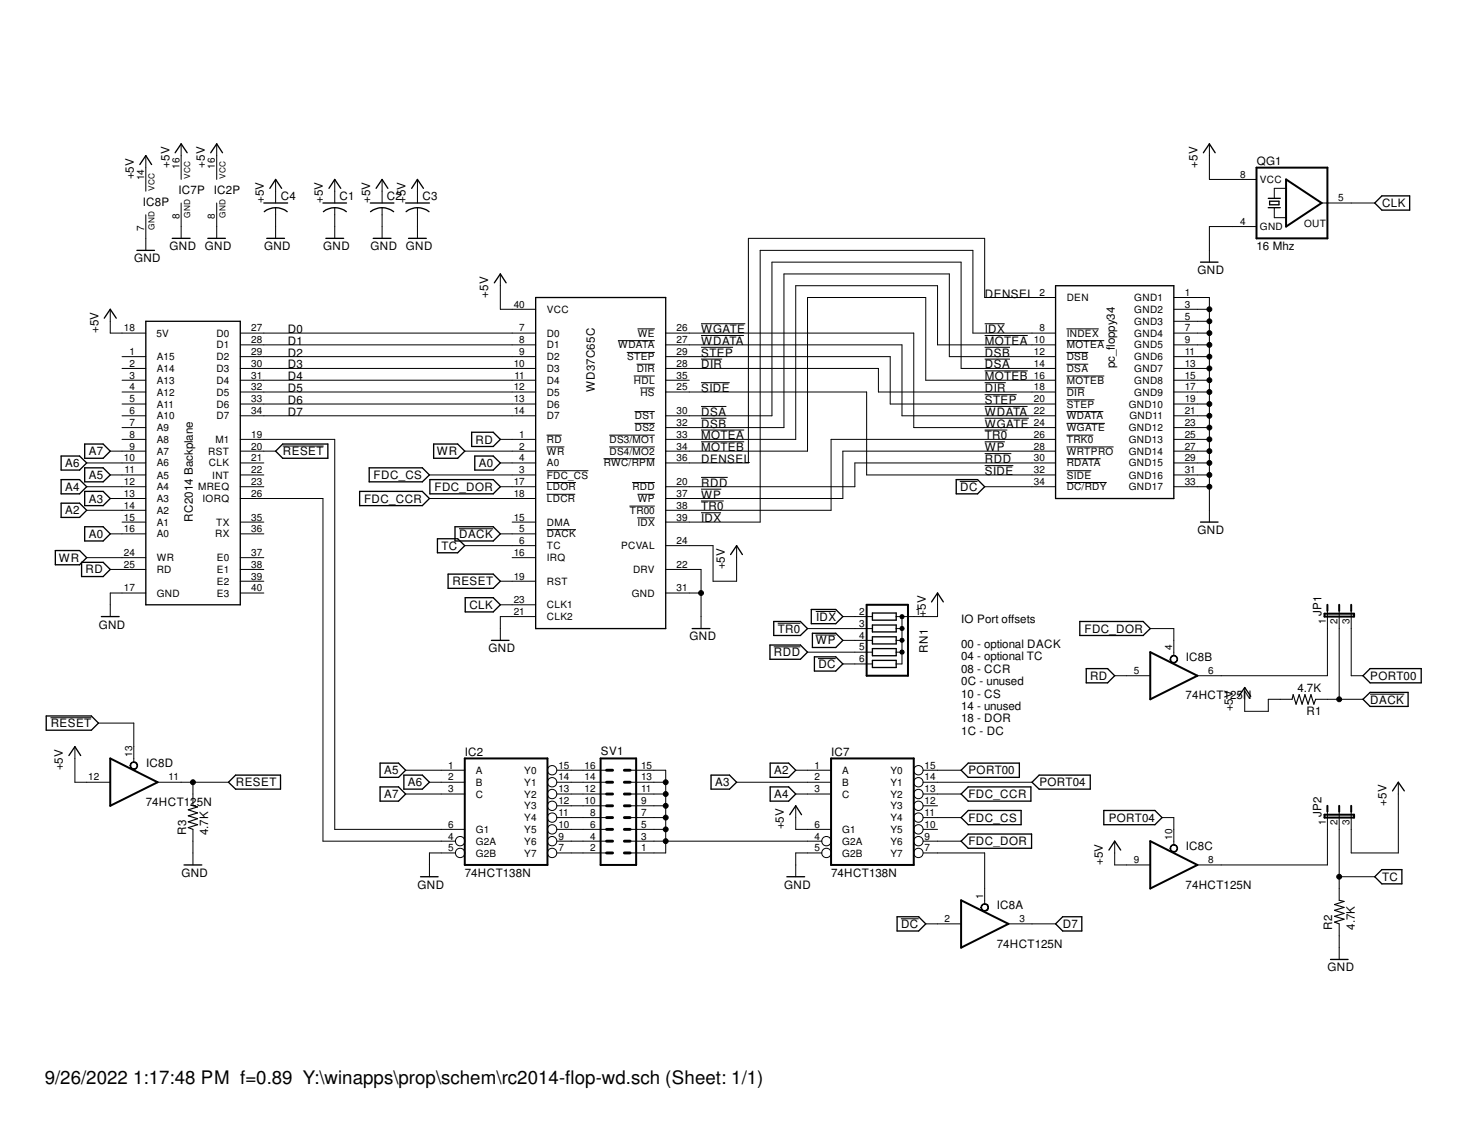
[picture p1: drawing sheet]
<svg xmlns="http://www.w3.org/2000/svg" width="279mm" height="216mm" viewBox="0 0 279 216" stroke-linecap="round" stroke-linejoin="round" font-family="sans-serif">
<g fill="none" stroke="#000" stroke-width=".19">
<path d="M27.8 29.6v6.8M34.5 27.4v6.8M34.5 38.7v6.7M41.3 27.4v6.8M41.3 38.7v6.7M52.5 34.2v4.5M52.5 39.5v5.9M63.8 34.2v4.5M63.8 39.5v5.9M72.8 34.2v4.5M72.8 39.5v5.9M79.5 34.2v4.5"/>
<path d="M79.5 39.5v5.9M230.3 27.4v6.8h9M242.7 39.5v1.9h2.2M244.9 35.9h-2.2v1.9M251.7 38.7h10.1M21 58.9v4.5h6.8M27.8 40.9v6.8M95.3 52.2v6.7h6.7M201 56.6h-13.5v-11.2h-45v42.7h-15.7M223.6 56.6h6.7v42.8M223.6 58.9h6.7M239.3 43.1h-9v6.8"/>
<path d="M23.2 67.9h4.6M23.2 70.1h4.6M23.2 72.4h4.6M23.2 74.6h4.6M23.2 76.9h4.6M23.2 79.2h4.6M45.8 67.9h56.2M45.8 70.1h56.2M45.8 72.4h56.2M45.8 74.6h56.2M45.8 76.9h56.2M45.8 79.2h56.2"/>
<path d="M45.8 63.4h56.2M45.8 65.7h56.2M117.7 64.9h7M119.4 67.1h5.3M120.7 71.6h4M120.9 78.4h3.8M121.2 69.3h3.5M121.4 62.6h3.3M121.9 73.9h2.8M126.8 67.9h42.7v9h31.5M126.8 70.1h40.5v4.5h33.7M126.8 72.4h4.5"/>
<path d="M126.8 74.6h38.3v15.8h35.9M126.8 65.7h45v13.5h29.2M126.8 63.4h47.2v18h27M133.5 63.9h8.2M133.5 77.4h4.8M133.5 61.6h8.4M133.5 79.6h4.8M133.5 66.1h6.1M133.5 68.4h4M133.5 72.9h5.5M187.5 63.9h8.2M187.5 77.4h8.2"/>
<path d="M187.5 61.6h3.8M187.5 79.6h8.5M187.5 66.1h4.9M187.5 75.1h6.1M187.5 68.4h4.9M187.5 72.9h4.1M187.5 70.6h8.2M201 67.9h-20.2v-15.7h-31.5v29.2h-22.5M201 70.1h-18v-20.2h-36v29.3h-20.2M201 72.4h-24.7v-15.8h-22.5v29.3h-27M201 65.7h-22.4v-11.3h-27v29.3h-24.8M201 63.4h-15.7v-15.7h-40.5v51.7h-18"/>
<path d="M203.1 69.3h4.2M203.1 62.6h6.2M203.1 67.1h4.2M203.1 71.6h7.2M203.1 73.8h3.5M203.1 76.1h5.3M203.1 78.4h7M203.1 64.9h7.2M223.6 67.9h6.7M223.6 70.1h6.7M223.6 72.4h6.7M223.6 74.6h6.7"/>
<path d="M223.6 76.9h6.7M223.6 79.2h6.7M223.6 63.4h6.7M223.6 65.7h6.7M223.6 61.2h6.7M16.5 88.1h11.3M16.5 92.7h11.3M16.5 97.2h11.3M21 85.9h6.8M21 90.4h6.8M21 94.9h6.8M23.2 81.4h4.6"/>
<path d="M23.2 83.7h4.6M23.2 99.4h4.6M45.8 83.7h18v74.2h24.7M45.8 85.9h6.7M45.8 88.1h4.4M45.8 90.4h4.4M45.8 92.7h4.4M45.8 94.9h15.7v65.2h25.3M45.8 99.4h4.4M53.8 84.9h7.8M81.8 90.4h20.2M81.8 94.9h20.2"/>
<path d="M88.5 85.9h13.5M95.3 83.7h6.7M95.3 88.1h6.7M95.3 92.7h6.7M97.5 99.4h4.5M104.1 82.8h2.9M104.1 85.1h3.4M104.1 89.6h8M104.1 91.9h5.6M104.1 94.1h5.5M114.9 87.3h9.8M116 82.8h8.7"/>
<path d="M116 85.1h8.7M119.9 96.4h4.8M120.4 91.9h4.3M120.9 80.6h3.8M121.4 98.6h3.3M121.4 94.1h3.3M133.5 81.9h8.2M133.5 84.1h8.2M133.5 90.9h5.1M133.5 93.1h3.9M133.5 95.4h4.3M133.5 97.6h3.8"/>
<path d="M182.8 91.7h3.4M187.5 88.6h5.5M187.5 81.9h4.4M187.5 84.1h3.9M187.5 86.4h5.1M187.5 92.7h13.5M201 83.7h-42.7v13.5h-31.5M201 85.9h-40.5v9h-33.7M201 88.1h-38.2v4.6h-36M203.1 80.6h7.3M203.1 82.8h5.1M203.1 85.1h9"/>
<path d="M203.1 87.3h6.5M203.1 89.6h4.8M203.1 91.9h7.7M223.6 81.4h6.7M223.6 83.7h6.7M223.6 85.9h6.7M223.6 88.1h6.7M223.6 90.4h6.7M223.6 92.7h6.7M16.5 106.2h11.3M21 101.6h6.8M21 108.4h6.8"/>
<path d="M27.8 112.9h-6.8v4.5M45.8 101.6h4.4M45.8 112.9h4.4M45.8 106.2h4.4M45.8 108.4h4.4M45.8 110.7h4.4M87.4 100.7h6.5M88.5 103.9h13.5M95.3 101.6h6.7M95.3 110.7h6.7M95.3 115.1h6.7M97.5 106.2h4.5"/>
<path d="M102 117.4h-6.7v4.5M104.1 100.8h5.6M126.8 112.9h6.7M126.8 108.4h6.7v11.3M126.8 103.9h9v6.8h4.5v-6.8M148.1 118.7h4.3M153.8 119.7h12.4M155.4 116.4h3.8M160.5 117.4h5.7M170.7 119.7h1.1M171.5 119.4l.3-.1 .3 .1 .1 .3-.1 .2-.3 .2-.3-.2-.1-.2 .4-.1-.4 .1zM171.5 117.1l.3-.1 .3 .1 .1 .3-.1 .3-.3 .1-.3-.1-.1-.3h.4h-.4z"/>
<path d="M171.8 117.4v9h-1.1M178.6 112.9v4.5h-7.9M219.1 119.7h4.5v5.1M252.8 116.3v12.4h-24.8M255.1 116.3v16.8M257.3 116.3v12.4h2.3M9.6 136.7h7.8M18.8 137.7h6.7v7.4M147.4 123.1h5M153.8 124.2h12.4M155.3 120.9h3.9M155.8 125.4h3.4"/>
<path d="M160.5 121.9h5.7M160.5 126.4h5.7M170.7 121.9h1.1M170.7 124.2h1.1M171.5 123.9l.3-.2 .3 .2 .1 .3-.1 .3h-.6l-.1-.3 .4-.1-.4 .1zM171.5 121.6l.3-.1 .3 .1 .1 .3-.1 .3-.3 .1-.3-.1-.1-.3h.4h-.4zM212.3 128.7h6.8M223.1 124.9a.74 .74 0 0 1 1.1 .3 .74 .74 0 0 1-.4 1 .74 .74 0 0 1-1-.7h.2a.61 .61 0 0 1 .8-.5 .61 .61 0 0 1 .2 1 .61 .61 0 0 1-1-.2v-.3h-.2zM237.1 130.9v4.5h4.5v-2.3h4.5M250.6 133.1h9M260.9 132.2h6.6M14.3 142.2v6.7h6.7"/>
<path d="M25.1 145.2a.73 .73 0 0 1 1.1 .2 .73 .73 0 0 1-.5 1.1 .73 .73 0 0 1-.9-.7h.1a.6 .6 0 0 1 .8-.6 .6 .6 0 0 1 .3 .9 .6 .6 0 0 1-1-.1l-.1-.2h-.1zM30 148.9h13.5M36.7 148.9v4.5M36.7 157.9v6.8M77.3 151.2h11.2M77.3 146.6h11.2M81.8 148.9h6.7M106 157.9h9.5M106 155.7h9.5M106 153.4h9.5M106 151.2h9.5M106 148.9h9.5"/>
<path d="M106 146.6h9.5M120 146.6h6.8v15.8h-6.8M120 157.9h6.8M120 155.7h6.8M120 153.4h6.8M120 151.2h6.8M120 148.9h6.8M140.3 148.9h18M151.6 153.4v4.5h6.7M151.6 151.2h6.7M151.6 146.6h6.7M175.8 157.9h2.8"/>
<path d="M175.8 155.7h7.2M175.8 153.4h2.8M175.8 151.2h7.2M175.8 148.9h20.8M175.8 146.6h7.2M221.3 155.7h2.3v5.1M252.8 154.5v10.2h-24.8M255.1 154.5v16.9M266.3 148.9v13.5h-9v-7.9M86.8 162.4h-5v4.5M106 162.4h9.5M106 160.1h9.5"/>
<path d="M120 160.1h36.5M156.5 162.4h-4.9v4.5M171.6 174.9h3.4M175.8 162.4h11.7v9.7M175.8 160.1h7.2M176.3 175.9h6.7M187.1 172.2a.73 .73 0 0 1 1.1 .3 .73 .73 0 0 1-.5 1 .73 .73 0 0 1-.9-.7h.1a.6 .6 0 0 1 .8-.6 .6 .6 0 0 1 .3 .9 .6 .6 0 0 1-1 0l-.1-.3h-.1zM192.1 175.9h8.9M212.3 160.1v4.6h6.8M223.1 160.9a.73 .73 0 0 1 1.1 .3 .73 .73 0 0 1-.5 1 .73 .73 0 0 1-.9-.7h.2a.61 .61 0 0 1 .8-.5 .61 .61 0 0 1 .2 1 .61 .61 0 0 1-1-.2v-.3h-.2zM255.1 175.9v6.8M255.1 166.9h6.7"/>
<circle cx="230.3" cy="58.9" r=".46"/>
<circle cx="230.3" cy="72.4" r=".46"/>
<circle cx="230.3" cy="63.4" r=".46"/>
<circle cx="230.3" cy="65.7" r=".46"/>
<circle cx="230.3" cy="70.1" r=".46"/>
<circle cx="230.3" cy="76.9" r=".46"/>
<circle cx="230.3" cy="79.2" r=".46"/>
<circle cx="230.3" cy="61.2" r=".46"/>
<circle cx="230.3" cy="67.9" r=".46"/>
<circle cx="230.3" cy="74.6" r=".46"/>
<circle cx="230.3" cy="81.4" r=".46"/>
<circle cx="230.3" cy="85.9" r=".46"/>
<circle cx="230.3" cy="83.7" r=".46"/>
<circle cx="230.3" cy="88.1" r=".46"/>
<circle cx="230.3" cy="90.4" r=".46"/>
<circle cx="230.3" cy="92.7" r=".46"/>
<circle cx="133.5" cy="112.9" r=".46"/>
<circle cx="255.1" cy="133.1" r=".46"/>
<circle cx="36.7" cy="148.9" r=".46"/>
<circle cx="105.2" cy="146.6" r=".89"/>
<circle cx="105.2" cy="157.9" r=".89"/>
<circle cx="105.2" cy="153.4" r=".89"/>
<circle cx="105.2" cy="151.2" r=".89"/>
<circle cx="105.2" cy="148.9" r=".89"/>
<circle cx="105.2" cy="155.7" r=".89"/>
<circle cx="126.8" cy="157.9" r=".46"/>
<circle cx="126.8" cy="153.4" r=".46"/>
<circle cx="126.8" cy="155.7" r=".46"/>
<circle cx="126.8" cy="148.9" r=".46"/>
<circle cx="126.8" cy="151.2" r=".46"/>
<circle cx="174.9" cy="146.6" r=".89"/>
<circle cx="174.9" cy="153.4" r=".89"/>
<circle cx="174.9" cy="155.7" r=".89"/>
<circle cx="174.9" cy="151.2" r=".89"/>
<circle cx="174.9" cy="148.9" r=".89"/>
<circle cx="174.9" cy="157.9" r=".89"/>
<circle cx="87.6" cy="160.1" r=".89"/>
<circle cx="87.6" cy="162.4" r=".89"/>
<circle cx="105.2" cy="162.4" r=".89"/>
<circle cx="105.2" cy="160.1" r=".89"/>
<circle cx="126.8" cy="160.1" r=".46"/>
<circle cx="157.4" cy="160.1" r=".89"/>
<circle cx="157.4" cy="162.4" r=".89"/>
<circle cx="174.9" cy="162.4" r=".89"/>
<circle cx="174.9" cy="160.1" r=".89"/>
<circle cx="255.1" cy="166.9" r=".46"/>
</g>
<g fill="none" stroke="#000" stroke-width=".25">
<path d="M26.6 31.3l1.2-1.7 1.1 1.7M33.4 29.1l1.1-1.7 1.1 1.7M40.1 29.1l1.2-1.7 1.1 1.7M50.2 38.7h4.6M51.4 35.9l1.1-1.7 1.1 1.7M61.5 38.7h4.5M62.7 35.9l1.1-1.7 1.1 1.7M70.5 38.7h4.5M71.6 35.9l1.2-1.7 1.1 1.7M77.3 38.7h4.5M78.4 35.9l1.1-1.7 1.1 1.7M229.2 29.1l1.1-1.7 1.1 1.7"/>
<path d="M241.6 39.5h2.2M241.6 37.8h2.2M241.8 38.3h1.8v.7h-1.8zM261.8 38.7l1.4-1.4h5.3v2.7h-5.3zM26.1 47.7h3.3M32.8 45.4h3.4M39.6 45.4h3.3M50.3 40.3a3.5 3.5 0 0 1 4.4 0M50.8 45.4h3.4M61.6 40.3a3.5 3.5 0 0 1 4.4 0M62.1 45.4h3.3M70.6 40.3a3.6 3.6 0 0 1 4.4 0"/>
<path d="M71.1 45.4h3.4M77.3 40.3a3.5 3.5 0 0 1 4.4 0M77.8 45.4h3.4M94.1 53.8l1.2-1.6 1.1 1.6M102 56.6h24.8v63.1h-24.8zM201 54.4h22.6v40.5h-22.6zM228.6 49.9h3.4M19.9 60.6l1.1-1.7 1.1 1.7M27.8 61.2h18v53.9h-18zM11.6 86.8h3.6l1.3 1.3-1.3 1.4h-3.6zM11.6 91.3h3.6l1.3 1.4-1.3 1.3h-3.6zM11.6 95.8h3.6l1.3 1.4-1.3 1.3h-3.6z"/>
<path d="M16.1 89.1h3.5l1.4 1.3-1.4 1.3h-3.5zM16.1 84.5h3.5l1.4 1.4-1.4 1.3h-3.5zM16.1 93.6h3.5l1.4 1.3-1.4 1.4h-3.5zM52.5 85.9l1.3-1.4h8.6v2.7h-8.6zM68.5 93.6h11.9l1.4 1.3-1.4 1.4h-11.9zM70.3 89.1h10.1l1.4 1.3-1.4 1.3h-10.1zM81.9 91.3h12l1.4 1.4-1.4 1.3h-12zM82.6 84.5h4.6l1.3 1.4-1.3 1.3h-4.6zM89.8 82.3h4.1l1.4 1.4-1.4 1.3h-4.1zM90.4 86.8h3.5l1.4 1.3-1.4 1.4h-3.5zM182.1 91.3h4.1l1.3 1.4-1.3 1.3h-4.1zM228.6 99.4h3.4"/>
<path d="M10.5 104.8h4.7l1.3 1.4-1.3 1.3h-4.7zM15.5 107.1h4.1l1.4 1.3-1.4 1.4h-4.1zM16.1 100.3h3.5l1.4 1.3-1.4 1.4h-3.5zM19.3 117.4h3.4M83.3 102.6h3.9l1.3 1.3-1.3 1.3h-3.9zM85.3 109.3h8.6l1.4 1.4-1.4 1.3h-8.6zM86.7 100.3h7.2l1.4 1.3-1.4 1.4h-7.2zM88.6 113.8h5.3l1.4 1.3-1.4 1.4h-5.3zM131.8 119.7h3.4M139.1 105.6l1.2-1.7 1.1 1.7M147.4 118.3h5l1.4 1.4-1.4 1.3h-5zM154.5 116h4.7l1.3 1.4-1.3 1.3h-4.7z"/>
<path d="M166.2 116.7h4.5v1.4h-4.5zM166.2 119h4.5v1.3h-4.5zM177.4 114.6l1.2-1.7 1.1 1.7M205.7 118.3h12l1.4 1.4-1.4 1.3h-12zM8.8 136.3h8.6l1.4 1.4-1.4 1.3h-8.6zM93.6 121.9h3.3M146.6 122.8h5.8l1.4 1.4-1.4 1.3h-5.8zM154.7 120.6h4.5l1.3 1.3-1.3 1.4h-4.5zM155.1 125.1h4.1l1.3 1.3-1.3 1.4h-4.1zM166.2 121.2h4.5v1.4h-4.5zM166.2 123.5h4.5v1.3h-4.5zM166.2 125.7h4.5v1.4h-4.5z"/>
<path d="M206.9 127.3h4l1.4 1.4-1.4 1.3h-4zM235.9 132.6l1.2-1.7 1.1 1.7M259.6 128.7l1.3-1.4h9.8v2.7h-9.8zM259.6 133.1l1.3-1.3h7.3v2.7h-7.3zM13.1 143.8l1.2-1.6 1.1 1.6M43.5 148.9l1.4-1.3h8.5v2.6h-8.5zM72.4 145.3h3.5l1.4 1.3-1.4 1.4h-3.5zM72.4 149.8h3.5l1.4 1.4-1.4 1.3h-3.5zM76.9 147.6h3.5l1.4 1.3-1.4 1.3h-3.5zM135.4 147.6h3.5l1.4 1.3-1.4 1.3h-3.5zM146.7 145.3h3.5l1.4 1.3-1.4 1.4h-3.5zM146.7 149.8h3.5l1.4 1.4-1.4 1.3h-3.5z"/>
<path d="M150.4 155.1l1.2-1.7 1.1 1.7M183 146.6l1.4-1.3h9.7v2.7h-9.7zM183 151.2l1.4-1.4h11.9v2.7h-11.9zM183 155.7l1.4-1.4h10.1v2.7h-10.1zM184.4 158.8h12.1v2.7h-12.1l-1.4-1.4zM196.6 148.9l1.3-1.3h9.7v2.6h-9.7zM210.2 154.3h9.8l1.3 1.4-1.3 1.3h-9.8zM265.2 150.6l1.1-1.7 1.2 1.7M35.1 164.7h3.3M80.1 166.9h3.3M149.9 166.9h3.3M170.9 174.5h4.1l1.3 1.4-1.3 1.3h-4.1z"/>
<path d="M201 175.9l1.4-1.4h3.6v2.7h-3.6zM211.2 161.8l1.1-1.7 1.1 1.7M261.8 166.9l1.4-1.3h3.8v2.7h-3.8zM253.4 182.7h3.4"/>
</g>
<g fill="none" stroke="#000" stroke-width=".38">
<path d="M239.3 31.9h13.5v13.5h-13.5zM244.9 34.2l6.8 4.5-6.8 4.4zM165.1 115.1h7.8v13.6h-7.8zM252.3 116.8h5.6v.6h-5.6zM252.8 115.1v1.2M255.1 115.1v1.2M257.3 115.1v1.2M219.1 124.2l8.9 4.5-8.9 4.4zM21 144.4l9 4.5-9 4.5zM88.5 144.4h15.8v20.3h-15.8zM114.4 144.4h6.8v20.3h-6.8zM158.3 144.4h15.7v20.3h-15.7z"/>
<path d="M252.3 155.1h5.6v.6h-5.6zM252.8 153.4v1.1M255.1 153.4v1.1M257.3 153.4v1.1M183 171.4l9.1 4.5-9.1 4.5zM219.1 160.1l8.9 4.6-8.9 4.5z"/>
</g>
<g fill="none" stroke="#000" stroke-width=".55">
<path d="M115.5 157.9h1.2M115.5 153.4h1.2M115.5 155.7h1.2M115.5 146.6h1.2M115.5 148.9h1.2M115.5 151.2h1.2M118.9 157.9h1.1M118.9 153.4h1.1M118.9 155.7h1.1M118.9 146.6h1.1M118.9 148.9h1.1M118.9 151.2h1.1"/>
<path d="M115.5 160.1h1.2M115.5 162.4h1.2M118.9 160.1h1.1M118.9 162.4h1.1"/>
</g>
<g fill="#000">
<path d="M171.5 119.4l.3-.1 .3 .1 .1 .3-.1 .2-.3 .2-.3-.2-.1-.2 .4-.1-.4 .1z" fill-rule="evenodd"/>
<path d="M171.5 117.1l.3-.1 .3 .1 .1 .3-.1 .3-.3 .1-.3-.1-.1-.3h.4h-.4z" fill-rule="evenodd"/>
<path d="M171.5 123.9l.3-.2 .3 .2 .1 .3-.1 .3h-.6l-.1-.3 .4-.1-.4 .1z" fill-rule="evenodd"/>
<path d="M171.5 121.6l.3-.1 .3 .1 .1 .3-.1 .3-.3 .1-.3-.1-.1-.3h.4h-.4z" fill-rule="evenodd"/>
<path d="M223.1 124.9a.74 .74 0 0 1 1.1 .3 .74 .74 0 0 1-.4 1 .74 .74 0 0 1-1-.7h.2a.61 .61 0 0 1 .8-.5 .61 .61 0 0 1 .2 1 .61 .61 0 0 1-1-.2v-.3h-.2z" fill-rule="evenodd"/>
<path d="M25.1 145.2a.73 .73 0 0 1 1.1 .2 .73 .73 0 0 1-.5 1.1 .73 .73 0 0 1-.9-.7h.1a.6 .6 0 0 1 .8-.6 .6 .6 0 0 1 .3 .9 .6 .6 0 0 1-1-.1l-.1-.2h-.1z" fill-rule="evenodd"/>
<path d="M187.1 172.2a.73 .73 0 0 1 1.1 .3 .73 .73 0 0 1-.5 1 .73 .73 0 0 1-.9-.7h.1a.6 .6 0 0 1 .8-.6 .6 .6 0 0 1 .3 .9 .6 .6 0 0 1-1 0l-.1-.3h-.1z" fill-rule="evenodd"/>
<path d="M223.1 160.9a.73 .73 0 0 1 1.1 .3 .73 .73 0 0 1-.5 1 .73 .73 0 0 1-.9-.7h.2a.61 .61 0 0 1 .8-.5 .61 .61 0 0 1 .2 1 .61 .61 0 0 1-1-.2v-.3h-.2z" fill-rule="evenodd"/>
<circle cx="230.3" cy="58.9" r=".46"/>
<circle cx="230.3" cy="72.4" r=".46"/>
<circle cx="230.3" cy="63.4" r=".46"/>
<circle cx="230.3" cy="65.7" r=".46"/>
<circle cx="230.3" cy="70.1" r=".46"/>
<circle cx="230.3" cy="76.9" r=".46"/>
<circle cx="230.3" cy="79.2" r=".46"/>
<circle cx="230.3" cy="61.2" r=".46"/>
<circle cx="230.3" cy="67.9" r=".46"/>
<circle cx="230.3" cy="74.6" r=".46"/>
<circle cx="230.3" cy="81.4" r=".46"/>
<circle cx="230.3" cy="85.9" r=".46"/>
<circle cx="230.3" cy="83.7" r=".46"/>
<circle cx="230.3" cy="88.1" r=".46"/>
<circle cx="230.3" cy="90.4" r=".46"/>
<circle cx="230.3" cy="92.7" r=".46"/>
<circle cx="133.5" cy="112.9" r=".46"/>
<circle cx="255.1" cy="133.1" r=".46"/>
<circle cx="36.7" cy="148.9" r=".46"/>
<circle cx="126.8" cy="157.9" r=".46"/>
<circle cx="126.8" cy="153.4" r=".46"/>
<circle cx="126.8" cy="155.7" r=".46"/>
<circle cx="126.8" cy="148.9" r=".46"/>
<circle cx="126.8" cy="151.2" r=".46"/>
<circle cx="126.8" cy="160.1" r=".46"/>
<circle cx="255.1" cy="166.9" r=".46"/>
</g>
<path d="M246.1 133.1l.2-.9 .5 1.9 .6-1.9 .6 1.9 .5-1.9 .6 1.9 .6-1.9 .5 1.9 .4-1M36.7 153.4l.9 .2-1.7 .6 1.7 .6-1.7 .5 1.7 .6-1.7 .6 1.7 .5-1.7 .6 .8 .3M255.1 171.4l.9 .2-1.8 .6 1.8 .6-1.8 .5 1.8 .6-1.8 .6 1.8 .5-1.8 .6 .9 .3" fill="none" stroke="#000" stroke-width=".21"/>
<text font-size="3.6" x="8.5" y="206.4">9/26/2022 1:17:48 PM f=0.89 Y:\winapps\prop\schem\rc2014-flop-wd.sch (Sheet: 1/1)</text>
<g font-size="2.2">
<text x="25.5" y="34.2" transform="rotate(-90 25.5 34.2)">+5V</text>
<text x="32.3" y="31.9" transform="rotate(-90 32.3 31.9)">+5V</text>
<text x="39" y="31.9" transform="rotate(-90 39 31.9)">+5V</text>
<text x="228" y="31.9" transform="rotate(-90 228 31.9)">+5V</text>
<text x="239.4" y="31.3">QG1</text>
<text x="27.2" y="39.2">IC8P</text>
<text x="34" y="37">IC7P</text>
<text x="40.7" y="37">IC2P</text>
<text x="50.2" y="38.7" transform="rotate(-90 50.2 38.7)">+5V</text>
<text x="53.5" y="38.1">C4</text>
<text x="61.5" y="38.7" transform="rotate(-90 61.5 38.7)">+5V</text>
<text x="64.7" y="38.1">C1</text>
<text x="70.5" y="38.7" transform="rotate(-90 70.5 38.7)">+5V</text>
<text x="73.7" y="38.1">C2</text>
<text x="77.3" y="38.7" transform="rotate(-90 77.3 38.7)">+5V</text>
<text x="80.5" y="38.1">C3</text>
<text x="263.2" y="39.5">CLK</text>
<text x="32.3" y="47.7">GND</text>
<text x="39" y="47.7">GND</text>
<text x="50.3" y="47.7">GND</text>
<text x="61.6" y="47.7">GND</text>
<text x="70.6" y="47.7">GND</text>
<text x="77.3" y="47.7">GND</text>
<text x="239.3" y="47.7">16 Mhz</text>
<text x="25.5" y="49.9">GND</text>
<text x="228.1" y="52.2">GND</text>
<text x="93" y="56.6" transform="rotate(-90 93 56.6)">+5V</text>
<text x="187.6" y="56.6">DENSEL</text>
<text x="18.8" y="63.4" transform="rotate(-90 18.8 63.4)">+5V</text>
<text x="54.8" y="63.4">D0</text>
<text x="54.8" y="65.7">D1</text>
<text x="133.6" y="65.7">WDATA</text>
<text x="133.6" y="63.4">WGATE</text>
<text x="187.6" y="65.7">MOTEA</text>
<text x="187.6" y="63.4">IDX</text>
<text x="54.8" y="67.9">D2</text>
<text x="54.8" y="70.1">D3</text>
<text x="133.6" y="67.9">STEP</text>
<text x="133.6" y="70.1">DIR</text>
<text x="187.6" y="70.1">DSA</text>
<text x="187.6" y="67.9">DSB</text>
<text x="212.3" y="70.1" transform="rotate(-90 212.3 70.1)">pc_floppy34</text>
<text x="54.8" y="72.4">D4</text>
<text x="54.8" y="74.7">D5</text>
<text x="54.8" y="76.9">D6</text>
<text x="113.3" y="74.6" transform="rotate(-90 113.3 74.6)">WD37C65C</text>
<text x="133.6" y="74.7">SIDE</text>
<text x="187.6" y="76.9">STEP</text>
<text x="187.6" y="74.7">DIR</text>
<text x="187.6" y="72.4">MOTEB</text>
<text x="54.8" y="79.2">D7</text>
<text x="133.6" y="79.2">DSA</text>
<text x="133.6" y="81.4">DSB</text>
<text x="133.6" y="83.7">MOTEA</text>
<text x="187.6" y="79.2">WDATA</text>
<text x="187.6" y="81.4">WGATE</text>
<text x="187.6" y="83.7">TR0</text>
<text x="12.4" y="88.9">A6</text>
<text x="16.9" y="86.7">A7</text>
<text x="53.9" y="86.7">RESET</text>
<text x="83.2" y="86.7">WR</text>
<text x="90.6" y="84.5">RD</text>
<text x="91.2" y="88.9">A0</text>
<text x="133.6" y="85.9">MOTEB</text>
<text x="133.6" y="88.1">DENSEL</text>
<text x="187.6" y="88.1">RDD</text>
<text x="187.6" y="85.9">WP</text>
<text x="12.4" y="93.4">A4</text>
<text x="16.9" y="91.2">A5</text>
<text x="16.9" y="95.7">A3</text>
<text x="69.3" y="95.7">FDC_CCR</text>
<text x="71.2" y="91.2">FDC_CS</text>
<text x="82.8" y="93.4">FDC_DOR</text>
<text x="133.6" y="92.7">RDD</text>
<text x="133.6" y="94.9">WP</text>
<text x="182.9" y="93.4">DC</text>
<text x="187.6" y="90.4">SIDE</text>
<text x="12.4" y="97.9">A2</text>
<text x="36.7" y="99.4" transform="rotate(-90 36.7 99.4)">RC2014 Backplane</text>
<text x="133.6" y="97.2">TR0</text>
<text x="133.6" y="99.4">IDX</text>
<text x="228.1" y="101.6">GND</text>
<text x="11.2" y="106.9">WR</text>
<text x="16.9" y="102.4">A0</text>
<text x="84.1" y="104.7">TC</text>
<text x="87.5" y="102.4">DACK</text>
<text x="16.3" y="109.2">RD</text>
<text x="86.2" y="111.4">RESET</text>
<text x="138" y="108.4" transform="rotate(-90 138 108.4)">+5V</text>
<text x="18.8" y="119.7">GND</text>
<text x="89.4" y="116">CLK</text>
<text x="155.4" y="118.2">IDX</text>
<text x="176.3" y="117.4" transform="rotate(-90 176.3 117.4)">+5V</text>
<text x="183.1" y="118.6">IO Port offsets</text>
<text x="251.7" y="117.3" transform="rotate(-90 251.7 117.3)">JP1</text>
<text x="93" y="124.2">GND</text>
<text x="131.3" y="121.9">GND</text>
<text x="147.4" y="124.9">RDD</text>
<text x="148.2" y="120.4">TR0</text>
<text x="155.4" y="122.7">WP</text>
<text x="176.7" y="124.2" transform="rotate(-90 176.7 124.2)">RN1</text>
<text x="183" y="123.3">00 - optional DACK</text>
<text x="183" y="125.7">04 - optional TC</text>
<text x="206.5" y="120.4">FDC_DOR</text>
<text x="225.8" y="125.9">IC8B</text>
<text x="155.9" y="127.2">DC</text>
<text x="183" y="128.1">08 - CCR</text>
<text x="183" y="130.4">0C - unused</text>
<text x="207.6" y="129.5">RD</text>
<text x="247.1" y="131.8">4.7K</text>
<text x="261" y="129.5">PORT00</text>
<text x="183" y="132.8">10 - CS</text>
<text x="183" y="135.2">14 - unused</text>
<text x="183" y="137.5">18 - DOR</text>
<text x="225.8" y="133.1">74HCT125N</text>
<text x="234.8" y="135.4" transform="rotate(-90 234.8 135.4)">+5V</text>
<text x="248.8" y="136.1">R1</text>
<text x="261" y="133.9">DACK</text>
<text x="9.7" y="138.4">RESET</text>
<text x="88.6" y="143.8">IC2</text>
<text x="114.4" y="143.7">SV1</text>
<text x="158.3" y="143.8">IC7</text>
<text x="183" y="139.9">1C - DC</text>
<text x="12" y="146.6" transform="rotate(-90 12 146.6)">+5V</text>
<text x="27.8" y="146.1">IC8D</text>
<text x="44.9" y="149.7">RESET</text>
<text x="73.2" y="147.4">A5</text>
<text x="77.7" y="149.7">A6</text>
<text x="136.2" y="149.7">A3</text>
<text x="147.4" y="147.4">A2</text>
<text x="184.4" y="147.4">PORT00</text>
<text x="198" y="149.7">PORT04</text>
<text x="27.8" y="153.4">74HCT125N</text>
<text x="73.2" y="151.9">A7</text>
<text x="147.4" y="151.9">A4</text>
<text x="184.4" y="151.9">FDC_CCR</text>
<text x="251.7" y="155.6" transform="rotate(-90 251.7 155.6)">JP2</text>
<text x="264.1" y="153.4" transform="rotate(-90 264.1 153.4)">+5V</text>
<text x="35.4" y="159" transform="rotate(-90 35.4 159)">R3</text>
<text x="39.7" y="159" transform="rotate(-90 39.7 159)">4.7K</text>
<text x="149.3" y="157.9" transform="rotate(-90 149.3 157.9)">+5V</text>
<text x="184.4" y="156.5">FDC_CS</text>
<text x="184.4" y="161">FDC_DOR</text>
<text x="211.2" y="156.4">PORT04</text>
<text x="225.8" y="161.8">IC8C</text>
<text x="34.5" y="166.9">GND</text>
<text x="88.5" y="166.9">74HCT138N</text>
<text x="158.3" y="166.9">74HCT138N</text>
<text x="210.1" y="164.7" transform="rotate(-90 210.1 164.7)">+5V</text>
<text x="263.2" y="167.7">TC</text>
<text x="79.5" y="169.2">GND</text>
<text x="149.4" y="169.2">GND</text>
<text x="189.9" y="173.1">IC8A</text>
<text x="225.8" y="169.2">74HCT125N</text>
<text x="171.6" y="176.7">DC</text>
<text x="202.4" y="176.7">D7</text>
<text x="253.7" y="177" transform="rotate(-90 253.7 177)">R2</text>
<text x="258" y="177" transform="rotate(-90 258 177)">4.7K</text>
<text x="189.8" y="180.4">74HCT125N</text>
<text x="252.9" y="184.9">GND</text>
</g>
<g font-size="1.9">
<text x="27.4" y="34.3" transform="rotate(-90 27.4 34.3)">14</text>
<text x="34.2" y="32.1" transform="rotate(-90 34.2 32.1)">16</text>
<text x="40.9" y="32.1" transform="rotate(-90 40.9 32.1)">16</text>
<text x="236.2" y="33.8">8</text>
<text x="239.9" y="34.8">VCC</text>
<text x="34.2" y="41.8" transform="rotate(-90 34.2 41.8)">8</text>
<text x="40.9" y="41.8" transform="rotate(-90 40.9 41.8)">8</text>
<text x="254.9" y="38.4">5</text>
<text x="27.4" y="44" transform="rotate(-90 27.4 44)">7</text>
<text x="236.2" y="42.8">4</text>
<text x="239.9" y="43.8">GND</text>
<text x="248.4" y="43.1">OUT</text>
<text x="97.8" y="58.6">40</text>
<text x="104.1" y="59.6">VCC</text>
<text x="198" y="56.3">2</text>
<text x="203.2" y="57.3">DEN</text>
<text x="216" y="57.3">GND1</text>
<text x="216" y="59.6">GND2</text>
<text x="225.6" y="56.3">1</text>
<text x="225.6" y="58.6">3</text>
<text x="23.6" y="63.1">18</text>
<text x="29.8" y="64.1">5V</text>
<text x="41.2" y="64.1">D0</text>
<text x="47.8" y="63.1">27</text>
<text x="47.8" y="65.3">28</text>
<text x="98.9" y="63.1">7</text>
<text x="98.9" y="65.3">8</text>
<text x="104.1" y="64.1">D0</text>
<text x="121.5" y="64.1">WE</text>
<text x="128.9" y="63.1">26</text>
<text x="128.9" y="65.3">27</text>
<text x="196.9" y="65.3">10</text>
<text x="198" y="63.1">8</text>
<text x="203.2" y="64.1">INDEX</text>
<text x="216" y="61.8">GND3</text>
<text x="216" y="64.1">GND4</text>
<text x="225.6" y="60.8">5</text>
<text x="225.6" y="63.1">7</text>
<text x="225.6" y="65.3">9</text>
<text x="24.6" y="67.6">1</text>
<text x="24.6" y="69.8">2</text>
<text x="29.8" y="68.6">A15</text>
<text x="29.8" y="70.8">A14</text>
<text x="41.2" y="66.3">D1</text>
<text x="41.2" y="68.6">D2</text>
<text x="41.2" y="70.8">D3</text>
<text x="47.8" y="67.6">29</text>
<text x="47.8" y="69.8">30</text>
<text x="97.8" y="69.8">10</text>
<text x="98.9" y="67.6">9</text>
<text x="104.1" y="66.3">D1</text>
<text x="104.1" y="68.6">D2</text>
<text x="104.1" y="70.8">D3</text>
<text x="117.7" y="66.3">WDATA</text>
<text x="119.4" y="68.6">STEP</text>
<text x="121.3" y="70.8">DIR</text>
<text x="128.9" y="67.6">29</text>
<text x="128.9" y="69.8">28</text>
<text x="196.9" y="69.8">14</text>
<text x="196.9" y="67.6">12</text>
<text x="203.2" y="70.8">DSA</text>
<text x="203.2" y="68.6">DSB</text>
<text x="203.2" y="66.3">MOTEA</text>
<text x="216" y="66.3">GND5</text>
<text x="216" y="68.6">GND6</text>
<text x="216" y="70.8">GND7</text>
<text x="225.6" y="67.6">11</text>
<text x="225.6" y="69.8">13</text>
<text x="24.6" y="72.1">3</text>
<text x="24.6" y="74.3">4</text>
<text x="24.6" y="76.6">5</text>
<text x="29.8" y="73.1">A13</text>
<text x="29.8" y="75.3">A12</text>
<text x="29.8" y="77.6">A11</text>
<text x="41.2" y="73.1">D4</text>
<text x="41.2" y="75.4">D5</text>
<text x="41.2" y="77.6">D6</text>
<text x="47.8" y="72.1">31</text>
<text x="47.8" y="74.3">32</text>
<text x="47.8" y="76.6">33</text>
<text x="97.8" y="74.3">12</text>
<text x="97.8" y="76.6">13</text>
<text x="98" y="72.1">11</text>
<text x="104.1" y="73.1">D4</text>
<text x="104.1" y="75.3">D5</text>
<text x="104.1" y="77.6">D6</text>
<text x="120.7" y="73.1">HDL</text>
<text x="122" y="75.4">HS</text>
<text x="128.9" y="72.1">35</text>
<text x="128.9" y="74.3">25</text>
<text x="196.9" y="72.1">16</text>
<text x="196.9" y="74.3">18</text>
<text x="196.9" y="76.6">20</text>
<text x="203.2" y="73.1">MOTEB</text>
<text x="203.2" y="75.3">DIR</text>
<text x="203.2" y="77.6">STEP</text>
<text x="215" y="77.6">GND10</text>
<text x="216" y="73.1">GND8</text>
<text x="216" y="75.4">GND9</text>
<text x="225.6" y="72.1">15</text>
<text x="225.6" y="74.3">17</text>
<text x="225.6" y="76.6">19</text>
<text x="24.6" y="78.8">6</text>
<text x="24.6" y="81.1">7</text>
<text x="24.6" y="83.4">8</text>
<text x="29.8" y="79.8">A10</text>
<text x="29.8" y="82.1">A9</text>
<text x="41.2" y="79.8">D7</text>
<text x="47.8" y="78.8">34</text>
<text x="47.8" y="83.4">19</text>
<text x="97.8" y="78.8">14</text>
<text x="98.9" y="83.4">1</text>
<text x="104.1" y="79.8">D7</text>
<text x="120.9" y="79.8">DS1</text>
<text x="120.9" y="82.1">DS2</text>
<text x="128.9" y="78.8">30</text>
<text x="128.9" y="81.1">32</text>
<text x="128.9" y="83.4">33</text>
<text x="196.9" y="78.8">22</text>
<text x="196.9" y="81.1">24</text>
<text x="196.9" y="83.4">26</text>
<text x="203.2" y="79.8">WDATA</text>
<text x="203.2" y="82.1">WGATE</text>
<text x="215" y="82.1">GND12</text>
<text x="215.1" y="79.8">GND11</text>
<text x="225.6" y="78.8">21</text>
<text x="225.6" y="81.1">23</text>
<text x="225.6" y="83.4">25</text>
<text x="23.6" y="87.8">10</text>
<text x="24.6" y="85.6">9</text>
<text x="29.8" y="84.3">A8</text>
<text x="29.8" y="86.6">A7</text>
<text x="29.8" y="88.8">A6</text>
<text x="39.7" y="86.6">RST</text>
<text x="39.8" y="88.8">CLK</text>
<text x="41" y="84.3">M1</text>
<text x="47.8" y="85.6">20</text>
<text x="47.8" y="87.8">21</text>
<text x="98.9" y="85.6">2</text>
<text x="98.9" y="87.8">4</text>
<text x="104.1" y="84.3">RD</text>
<text x="104.1" y="86.6">WR</text>
<text x="104.1" y="88.8">A0</text>
<text x="115" y="88.8">RWC/RPM</text>
<text x="116.1" y="84.3">DS3/MO1</text>
<text x="116.1" y="86.6">DS4/MO2</text>
<text x="128.9" y="85.6">34</text>
<text x="128.9" y="87.8">36</text>
<text x="196.9" y="85.6">28</text>
<text x="196.9" y="87.8">30</text>
<text x="203.2" y="84.3">TRK0</text>
<text x="203.2" y="86.6">WRTPRO</text>
<text x="203.2" y="88.8">RDATA</text>
<text x="215" y="84.3">GND13</text>
<text x="215" y="86.6">GND14</text>
<text x="215" y="88.8">GND15</text>
<text x="225.6" y="85.6">27</text>
<text x="225.6" y="87.8">29</text>
<text x="23.6" y="92.3">12</text>
<text x="23.6" y="94.6">13</text>
<text x="23.7" y="90.1">11</text>
<text x="29.8" y="91.1">A5</text>
<text x="29.8" y="93.3">A4</text>
<text x="29.8" y="95.6">A3</text>
<text x="37.7" y="93.3">MREQ</text>
<text x="38.6" y="95.6">IORQ</text>
<text x="40.4" y="91.1">INT</text>
<text x="47.8" y="90.1">22</text>
<text x="47.8" y="92.3">23</text>
<text x="47.8" y="94.6">26</text>
<text x="97.8" y="92.3">17</text>
<text x="97.8" y="94.6">18</text>
<text x="98.9" y="90.1">3</text>
<text x="104.1" y="91.1">FDC_CS</text>
<text x="104.1" y="93.3">LDOR</text>
<text x="104.1" y="95.6">LDCR</text>
<text x="120.4" y="93.3">RDD</text>
<text x="121.5" y="95.6">WP</text>
<text x="128.9" y="92.3">20</text>
<text x="128.9" y="94.6">37</text>
<text x="196.9" y="90.1">32</text>
<text x="196.9" y="92.3">34</text>
<text x="203.2" y="91.1">SIDE</text>
<text x="203.2" y="93.3">DC/RDY</text>
<text x="215" y="91.1">GND16</text>
<text x="215" y="93.3">GND17</text>
<text x="225.6" y="90.1">31</text>
<text x="225.6" y="92.3">33</text>
<text x="23.6" y="96.9">14</text>
<text x="23.6" y="99.1">15</text>
<text x="23.6" y="101.3">16</text>
<text x="29.8" y="97.8">A2</text>
<text x="29.8" y="100.1">A1</text>
<text x="41.1" y="100.1">TX</text>
<text x="47.8" y="99.1">35</text>
<text x="47.8" y="101.3">36</text>
<text x="97.8" y="99.1">15</text>
<text x="98.9" y="101.3">5</text>
<text x="104.1" y="100.1">DMA</text>
<text x="119.9" y="97.8">TR00</text>
<text x="121.4" y="100.1">IDX</text>
<text x="128.9" y="96.9">38</text>
<text x="128.9" y="99.1">39</text>
<text x="23.6" y="105.8">24</text>
<text x="29.8" y="102.3">A0</text>
<text x="29.8" y="106.8">WR</text>
<text x="41" y="102.3">RX</text>
<text x="41.3" y="106.8">E0</text>
<text x="47.8" y="105.8">37</text>
<text x="97.8" y="105.8">16</text>
<text x="98.9" y="103.6">6</text>
<text x="104.1" y="102.3">DACK</text>
<text x="104.1" y="104.6">TC</text>
<text x="104.1" y="106.8">IRQ</text>
<text x="118.3" y="104.6">PCVAL</text>
<text x="128.9" y="103.6">24</text>
<text x="23.6" y="112.6">17</text>
<text x="23.6" y="108.1">25</text>
<text x="29.8" y="113.6">GND</text>
<text x="29.8" y="109.1">RD</text>
<text x="41.3" y="109.1">E1</text>
<text x="41.3" y="111.3">E2</text>
<text x="41.3" y="113.6">E3</text>
<text x="47.8" y="108.1">38</text>
<text x="47.8" y="110.4">39</text>
<text x="47.8" y="112.6">40</text>
<text x="97.8" y="110.4">19</text>
<text x="104.1" y="111.3">RST</text>
<text x="120.3" y="113.6">GND</text>
<text x="120.6" y="109.1">DRV</text>
<text x="128.9" y="108.1">22</text>
<text x="128.9" y="112.6">31</text>
<text x="97.8" y="114.9">23</text>
<text x="97.8" y="117.1">21</text>
<text x="104.1" y="115.8">CLK1</text>
<text x="104.1" y="118.1">CLK2</text>
<text x="163.7" y="117.1">2</text>
<text x="163.7" y="119.3">3</text>
<text x="174.4" y="117.1">1</text>
<text x="252.5" y="118.8" transform="rotate(-90 252.5 118.8)">1</text>
<text x="254.8" y="118.8" transform="rotate(-90 254.8 118.8)">2</text>
<text x="257" y="118.8" transform="rotate(-90 257 118.8)">3</text>
<text x="163.7" y="121.6">4</text>
<text x="163.7" y="123.8">5</text>
<text x="223.3" y="123.8" transform="rotate(-90 223.3 123.8)">4</text>
<text x="163.7" y="126.1">6</text>
<text x="215.9" y="128.4">5</text>
<text x="230.1" y="128.4">6</text>
<text x="16.8" y="148.6">12</text>
<text x="25.2" y="144.1" transform="rotate(-90 25.2 144.1)">13</text>
<text x="32.1" y="148.6">11</text>
<text x="85.4" y="146.3">1</text>
<text x="85.4" y="148.6">2</text>
<text x="90.6" y="147.3">A</text>
<text x="90.6" y="149.6">B</text>
<text x="99.8" y="149.6">Y1</text>
<text x="99.8" y="147.3">Y0</text>
<text x="106.3" y="148.6">14</text>
<text x="106.3" y="146.3">15</text>
<text x="111.3" y="148.6">14</text>
<text x="111.3" y="146.3">16</text>
<text x="122.1" y="148.6">13</text>
<text x="122.1" y="146.3">15</text>
<text x="155.2" y="146.3">1</text>
<text x="155.2" y="148.6">2</text>
<text x="160.4" y="147.3">A</text>
<text x="160.4" y="149.6">B</text>
<text x="169.6" y="149.6">Y1</text>
<text x="169.6" y="147.3">Y0</text>
<text x="176.1" y="148.6">14</text>
<text x="176.1" y="146.3">15</text>
<text x="85.4" y="150.8">3</text>
<text x="90.6" y="151.8">C</text>
<text x="99.8" y="154.1">Y3</text>
<text x="99.8" y="151.8">Y2</text>
<text x="106.3" y="155.4">11</text>
<text x="106.3" y="153.1">12</text>
<text x="106.3" y="150.8">13</text>
<text x="111.3" y="153.1">10</text>
<text x="111.3" y="150.8">12</text>
<text x="112.4" y="155.4">8</text>
<text x="122.1" y="155.4">7</text>
<text x="122.1" y="153.1">9</text>
<text x="122.1" y="150.8">11</text>
<text x="155.2" y="150.8">3</text>
<text x="160.4" y="151.8">C</text>
<text x="169.6" y="154.1">Y3</text>
<text x="169.6" y="151.8">Y2</text>
<text x="176.1" y="155.4">11</text>
<text x="176.1" y="153.1">12</text>
<text x="176.1" y="150.8">13</text>
<text x="85.4" y="159.9">4</text>
<text x="85.4" y="157.6">6</text>
<text x="90.6" y="160.8">G2A</text>
<text x="90.6" y="158.6">G1</text>
<text x="99.8" y="160.8">Y6</text>
<text x="99.8" y="158.6">Y5</text>
<text x="99.8" y="156.3">Y4</text>
<text x="106.3" y="159.9">9</text>
<text x="106.3" y="157.6">10</text>
<text x="112.4" y="159.9">4</text>
<text x="112.4" y="157.6">6</text>
<text x="122.1" y="159.9">3</text>
<text x="122.1" y="157.6">5</text>
<text x="155.2" y="159.9">4</text>
<text x="155.2" y="157.6">6</text>
<text x="160.4" y="160.8">G2A</text>
<text x="160.4" y="158.6">G1</text>
<text x="169.6" y="160.8">Y6</text>
<text x="169.6" y="158.6">Y5</text>
<text x="169.6" y="156.3">Y4</text>
<text x="176.1" y="159.9">9</text>
<text x="176.1" y="157.6">10</text>
<text x="223.3" y="159.9" transform="rotate(-90 223.3 159.9)">10</text>
<text x="252.5" y="157" transform="rotate(-90 252.5 157)">1</text>
<text x="254.8" y="157" transform="rotate(-90 254.8 157)">2</text>
<text x="257" y="157" transform="rotate(-90 257 157)">3</text>
<text x="85.4" y="162.1">5</text>
<text x="90.6" y="163.1">G2B</text>
<text x="99.8" y="163.1">Y7</text>
<text x="106.3" y="162.1">7</text>
<text x="112.4" y="162.1">2</text>
<text x="122.1" y="162.1">1</text>
<text x="155.2" y="162.1">5</text>
<text x="160.4" y="163.1">G2B</text>
<text x="169.6" y="163.1">Y7</text>
<text x="176.1" y="162.1">7</text>
<text x="215.9" y="164.3">9</text>
<text x="230.1" y="164.3">8</text>
<text x="187.2" y="171.1" transform="rotate(-90 187.2 171.1)">1</text>
<text x="179.9" y="175.6">2</text>
<text x="194.1" y="175.6">3</text>
</g>
<g font-size="1.6">
<text x="36.2" y="34.1" transform="rotate(-90 36.2 34.1)">VCC</text>
<text x="42.9" y="34.1" transform="rotate(-90 42.9 34.1)">VCC</text>
<text x="29.4" y="36.4" transform="rotate(-90 29.4 36.4)">VCC</text>
<text x="36.2" y="41.5" transform="rotate(-90 36.2 41.5)">GND</text>
<text x="42.9" y="41.5" transform="rotate(-90 42.9 41.5)">GND</text>
<text x="29.4" y="43.8" transform="rotate(-90 29.4 43.8)">GND</text>
</g>
</svg>
